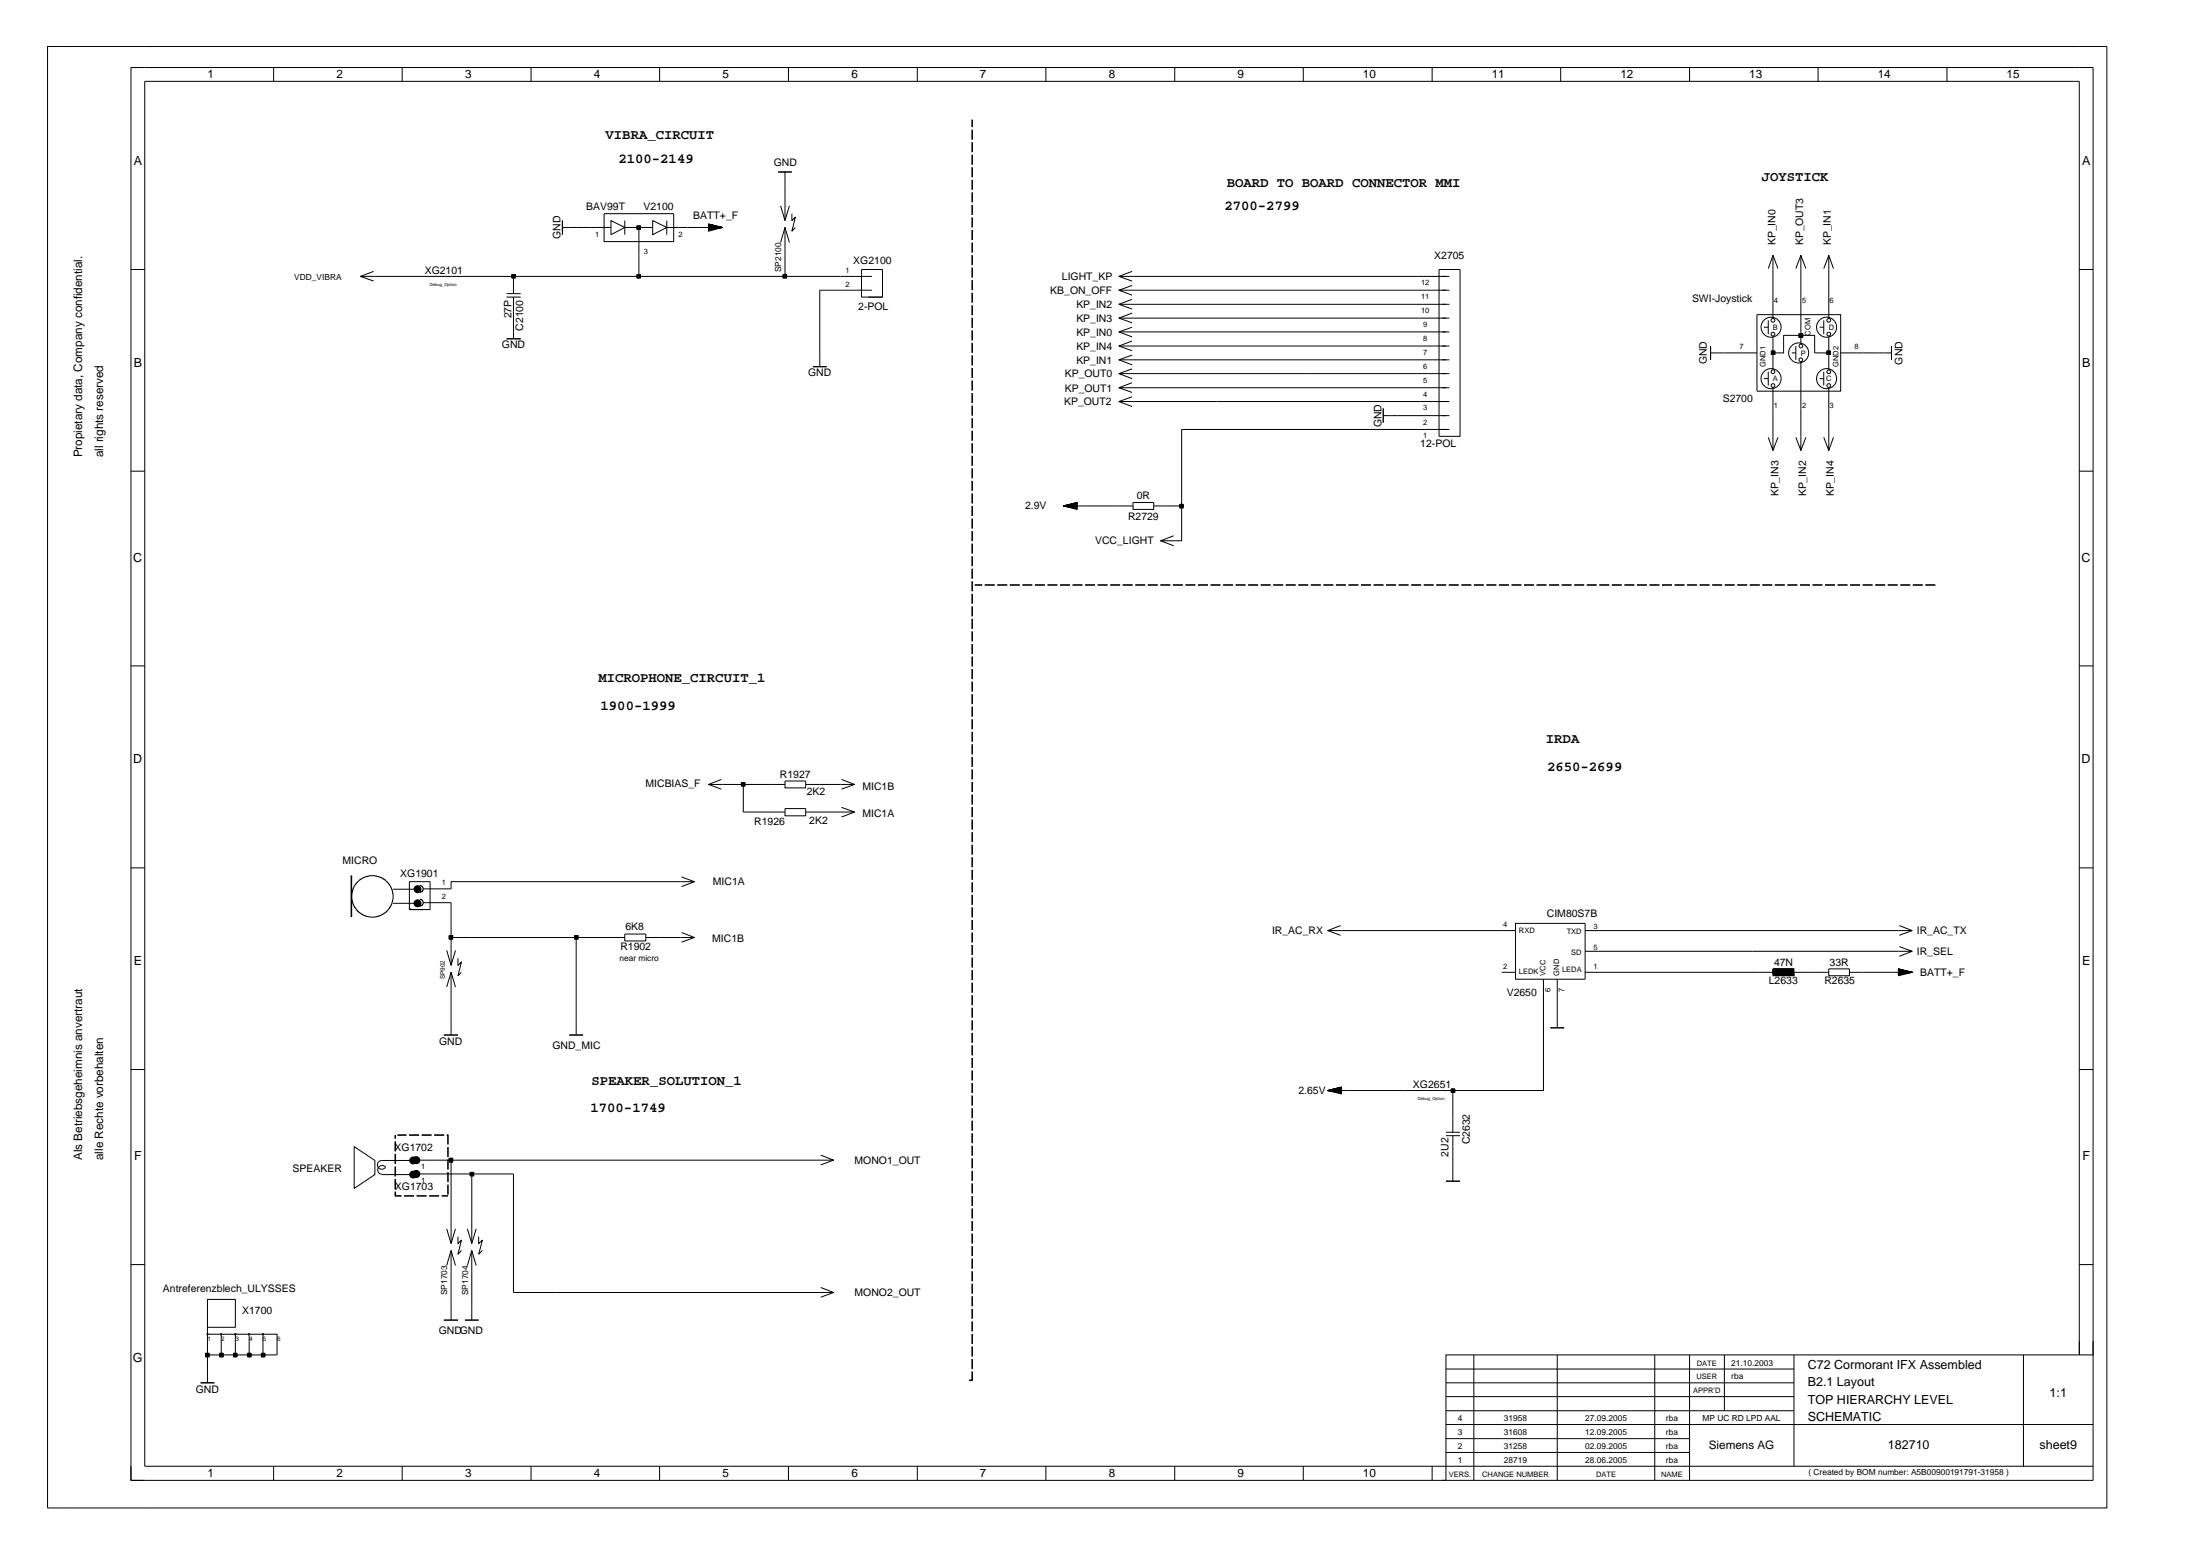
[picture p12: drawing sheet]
<svg xmlns="http://www.w3.org/2000/svg" width="594mm" height="420mm" viewBox="0 0 594 420" stroke-linecap="round" stroke-linejoin="round" font-family="sans-serif">
<g fill="none" stroke="#000" stroke-width=".27">
<path d="M12.8 12.6h556.1v394.5h-556.1zM73.9 18.2v3.8M108.6 18.2v3.8M143.4 18.2v3.8M178.1 18.2v3.8M212.9 18.2v3.8M247.7 18.2v3.8M282.4 18.2v3.8M317.2 18.2v3.8M351.9 18.2v3.8M386.7 18.2v3.8M421.4 18.2v3.8"/>
<path d="M456.2 18.2v3.8M491 18.2v3.8M525.8 18.2v3.8M151.9 59.5v3.9M163.1 57.7h18.8v7.5h-18.8zM165 59.5l3.7 1.9-3.7 2zM168.7 59.5v3.9M176.2 59.5l3.9 1.9-3.9 2zM180.1 59.5v3.9M210.1 46.4h3.7M210.8 55.6l1.2 3.9M212 46.4v13.1"/>
<path d="M213.2 55.6l-1.2 3.9M213.8 57.7v1.8l1-.9-1 3.8 1-1M35.4 72.8h3.7M97.3 74.6h138.1M100.9 73.3l-3.6 1.3 3.6 1.3M136.8 79.3h3.8M138.2 74.1h1v.9h-1zM138.7 74.6v4.7M151.9 61.4h13.1M168.7 61.4h7.5M172 61h.9v.9h-.9zM172 74.1h.9v.9h-.9z"/>
<path d="M172.5 61.4v13.2M191.3 60.5l3.7 .9-3.7 1v-1.9l3.7 .9-3.7-.7M191.3 60.9l3.7 .5-3.7-.3M191.3 61.2l3.7 .2h-14.9M191.3 61.7l3.7-.3-3.7 .4M191.3 62l3.7-.6-3.7 .8M210.8 65.5l1.2-4.1 1.2 4.1M211.5 74.1h.9v.9h-.9zM212 61.4v13.2M232.6 72.8h5.7v7.4h-5.7zM235.4 78.3h-14v20.7M305.7 77.1l-3.6 1.2"/>
<path d="M305.7 73.3l-3.6 1.3M388.6 72.8h5.7v45h-5.7zM391.4 78.3h-89.3l3.6 1.4M391.4 74.6h-89.3l3.6 1.3M477.5 72.5l1.3-3.6 1.3 3.6M478.8 68.9v17M484.9 72.5l1.4-3.6 1.4 3.6M486.3 68.9v23.9M492.5 72.5l1.3-3.6 1.3 3.6M493.8 68.9v17M561.5 72.8h3.7M136.8 91.5h3.8"/>
<path d="M136.8 80.2h3.8M138.7 80.2v11.3M219.5 99h3.7M234.5 80.2h3.8M302.1 89.6h89.3M302.1 85.9h89.3M302.1 97.1h89.3M302.1 82.2h89.3M302.1 93.4h89.3M305.7 88.3l-3.6 1.3 3.6 1.4M305.7 84.5l-3.6 1.4 3.6 1.3M305.7 95.9l-3.6 1.2 3.6 1.4"/>
<path d="M305.7 80.8l-3.6 1.4 3.6 1.2M305.7 92.1l-3.6 1.3 3.6 1.3M305.7 99.6l-3.6 1.3M461.9 95.3h12.5M461.9 93.4v3.7M474.4 84.9h22.6v20.7h-22.6zM476.3 88.3h1.2M477.5 86.5v3.7M478.3 94.8h1v.9h-1zM478.8 95.3h2.8v-4.8h8.4v4.8h3.8M478.8 90.8v9M483.8 95.3h1.1"/>
<path d="M484.9 93.4v3.7M485.8 90.1h1v.9h-1zM486.3 97.7v23.9l-1.4-3.5M491.4 88.3h1.1M492.5 86.5v3.7M493.3 94.8h1v.9h-1zM493.8 90.8v9M497 95.3h13.8M510.8 93.4v3.7M302.1 108.4h89.3M305.7 107.1l-3.6 1.3 3.6 1.4M305.7 103.3l-3.6 1.4"/>
<path d="M373.5 110.3v3.8M373.5 112.2h17.9M391.4 104.7h-89.3l3.6 1.2M391.4 100.9h-89.3l3.6 1.3M391.4 115.9h-72.3v20.7M476.3 102.2h1.2M477.5 100.4v3.7M478.8 104.7v16.9l-1.3-3.5M480.1 118.1l-1.3 3.5M487.7 118.1l-1.4 3.5M491.4 102.2h1.1M492.5 100.4v3.7"/>
<path d="M493.8 104.7v16.9l-1.3-3.5M495.1 118.1l-1.3 3.5M35.4 127.2h3.7M290.9 135.7l-3.7 .9 3.7 .9v-1.8l-3.7 .9 3.7-.8M290.9 136l-3.7 .6 3.7-.3M290.9 136.4l-3.7 .2h18.8M290.9 136.8l-3.7-.2 3.7 .4M290.9 137.2l-3.7-.6 3.7 .8M306 135.7h5.5v1.8h-5.5zM311.5 136.6h7.6M318.6 136.2h.9v.9h-.9zM319.1 136.6v9.4h-5.7l3.6 1.3"/>
<path d="M561.5 127.2h3.7M317 144.6l-3.6 1.4M35.4 179.8h3.7M561.5 179.8h3.7M191.3 211.8h20.7M194.8 210.4l-3.5 1.4 3.5 1.2M200.2 211.3h.9v.9h-.9zM200.7 211.8v7.4h11.3M212 210.8h5.6v1.9h-5.6zM212 218.3h5.6v1.9h-5.6zM217.6 211.8h13.2M227.2 218l3.6 1.2h-13.2"/>
<path d="M227.2 210.4l3.6 1.4-3.6 1.2M230.8 219.2l-3.6 1.4M35.4 234.3h3.7M110.5 238h5.6v7.6h-5.6zM113.3 239l.6 .2 .4 .5-.1 .8-.9 .4M184 239.4l3.5-1.4h-65.7v2h-7.5M184 236.8l3.5 1.2M561.5 234.3h3.7M106.1 240.1h7.6M106.1 243.9h7.6M113.3 242.8l.6 .1 .4 .5-.1 .8-.9 .4M114.3 243.7h7.5v16.9"/>
<path d="M120.6 256.6l1.2 4M121.3 252.6h.9v.9h-.9zM121.8 253.1h46.9M123 256.6l-1.2 4M123.7 258.7v1.9l.9-.9-.9 3.7 .9-.9M155.2 252.6h.9v.9h-.9zM155.6 253.1v26.3M168.7 252.2h5.7v1.8h-5.7zM174.4 253.1h13.1M184 251.7l3.5 1.4-3.5 1.3M358.5 251.2l3.5 1.3M362 249.9l-3.5 1.3h50.7"/>
<path d="M409.2 249.3h18.8v15.1h-18.8zM428 251.2h88.4M512.9 249.9l3.5 1.3-3.5 1.3M512.9 255.6l3.5 1.2h-88.4M516.4 256.8l-3.5 1.4M119.9 279.4h3.8M120.6 266.5l1.2-4 1.2 4M121.8 262.5v16.9M153.7 279.4h3.8M405.5 262.5h3.7M416.8 264.4v30h-24.5M418.6 277.5h3.8"/>
<path d="M420.5 264.4v13.1M428 262.5h65.8M478.8 261.6h5.6v1.8h-5.6zM478.8 263.3h5.6h-5.6M478.8 263h5.6h-5.6M478.8 263.3h5.6M478.8 261.6h5.6M478.8 261.7h5.6M478.8 261.9h5.6M478.8 262h5.6M478.8 262.2h5.6M478.8 262.4h5.6"/>
<path d="M478.8 262.7h5.6M478.8 262.9h5.6M478.8 263.1h5.6M478.8 263.2h5.6M484.4 261.8h-5.6h5.6M484.4 262.1h-5.6h5.6M484.4 262.3h-5.6h5.6M484.4 262.6h-5.6h5.6M484.4 262.8h-5.6h5.6M493.8 261.6h5.6v1.8h-5.6zM512.6 261.6l3.8 .9-3.8 .9v-1.8l3.8 .9-3.8-.8M512.6 261.9l3.8 .6-3.8-.4"/>
<path d="M512.6 262.3l3.8 .2h-17M512.6 262.7l3.8-.2-3.8 .3M512.6 263l3.8-.5-3.8 .8M35.4 288.7h3.7M362.3 293.5l-3.8 .9 3.8 .9v-1.8l-3.8 .9 3.8-.7M362.3 293.8l-3.8 .6 3.8-.3M362.3 294.2l-3.8 .2h33.8M362.3 294.6l-3.8-.2 3.8 .4M362.3 295l-3.8-.6 3.8 .8M391.9 294h.9v.9h-.9zM392.3 294.4v11.3M561.5 288.7h3.7"/>
<path d="M95.6 309.6l5.6 3.7v3.8l-5.6 3.7zM103.1 317.1h9.4M104.1 315.1a1.19 1.19 0 0 0-2 .2 1.19 1.19 0 0 0 1 1.7M112.1 313l.5-.1 .1 .5-.5 .1zM112.2 316.7l.4-.1 .1 .5-.5 .2-.1-.2zM112.4 316.9h26.3v32h86.4M112.5 313.3h-9.4a1.19 1.19 0 0 0-1.1 1.7 1.19 1.19 0 0 0 2.1 .1M121.3 312.7h.9v1h-.9zM121.8 313.2v22.5M127 316.5h.9v.9h-.9zM127.4 316.9v18.8M221.6 311.9l3.5 1.3h-112.7"/>
<path d="M225.1 313.2l-3.5 1.3M390.5 318.9h3.8M390.5 305.7h3.8M390.5 306.6h3.8M392.3 306.6v12.3M120.6 331.8l1.2 3.9M121.8 337.6v18.8M121.8 337.6l1.2 4.1M121.8 337.6l-1.2 4.1M123 331.8l-1.2 3.9M123.7 333.9v1.8l.9-.9-.9 3.8 .9-1M126.2 331.8l1.2 3.9"/>
<path d="M127.4 337.6l1.2 4.1M127.4 337.6l-1.2 4.1M127.4 337.6v18.8M128.6 331.8l-1.2 3.9M129.3 333.9v1.8l1-.9-1 3.8 1-1M35.4 341.4h3.7M56 350.8h7.6v7.5h-7.6zM56 358.3v15M119.9 356.4h3.8M125.5 356.4h3.8M221.6 347.6l3.5 1.3-3.5 1.3M561.5 341.4h3.7"/>
<path d="M54.2 373.3h3.7M55.5 365.4h.9v.9h-.9zM56 360.2h11.3M59.3 365.4h1v.9h-1zM59.7 360.2v5.6M63 365.4h1v.9h-1zM63.6 360.2v5.6M66.9 365.4h.9v.9h-.9zM67.3 360.2h7.5v5.6h-18.8M67.3 360.2v5.6M70.6 365.4h.9v.9h-.9zM71 360.2v5.6"/>
<path d="M390.5 377h93.9M390.5 373.3h93.9M390.5 369.6h93.9M398 365.8v33.9M420.5 365.8v33.9M446.8 365.8v33.9M456.2 365.8v33.9M465.6 365.8v15.1M484.4 365.8v30M546.4 365.8v30M561.5 365.8v-343.8h-522.4v373.8h526.1M565.2 365.8v-347.6h-529.8v381.5h3.7"/>
<path d="M35.4 395.8v3.9h3.7M39.1 399.7h526.1v-33.9h-174.7v33.9M73.9 395.8v3.9M108.6 395.8v3.9M143.4 395.8v3.9M178.1 395.8v3.9M212.9 395.8v3.9M247.7 395.8v3.9M282.4 395.8v3.9M317.2 395.8v3.9M351.9 395.8v3.9M386.7 395.8v3.9"/>
<path d="M390.5 392.1h65.7M390.5 388.4h65.7M390.5 384.6h174.7M390.5 380.9h93.9"/>
<circle cx="478.3" cy="88.3" r="2.71"/>
<circle cx="478.8" cy="86.5" r=".51"/>
<circle cx="478.8" cy="90.2" r=".51"/>
<circle cx="485.7" cy="95.3" r="2.71"/>
<circle cx="486.3" cy="97.1" r=".51"/>
<circle cx="486.3" cy="93.4" r=".51"/>
<circle cx="493.2" cy="88.3" r="2.71"/>
<circle cx="493.8" cy="86.5" r=".51"/>
<circle cx="493.8" cy="90.2" r=".51"/>
<circle cx="478.3" cy="102.2" r="2.71"/>
<circle cx="478.8" cy="104.1" r=".51"/>
<circle cx="478.8" cy="100.4" r=".51"/>
<circle cx="493.2" cy="102.2" r="2.71"/>
<circle cx="493.8" cy="104.1" r=".51"/>
<circle cx="493.8" cy="100.4" r=".51"/>
<circle cx="100.5" cy="242" r="5.6"/>
<circle cx="112.7" cy="243.9" r=".93"/>
<circle cx="112.7" cy="240.1" r=".93"/>
<circle cx="111.6" cy="317.1" r=".93"/>
<circle cx="111.6" cy="313.3" r=".93"/>
<circle cx="112.4" cy="316.9" r=".69"/>
<circle cx="112.4" cy="313.2" r=".69"/>
<circle cx="112.4" cy="313.2" r=".17"/>
<circle cx="112.4" cy="313.2" r=".94"/>
<circle cx="112.4" cy="316.9" r=".94"/>
<circle cx="112.5" cy="313.2" r=".51"/>
<circle cx="112.5" cy="316.9" r=".51"/>
<circle cx="56" cy="360.2" r=".17"/>
<circle cx="59.7" cy="360.2" r=".17"/>
<circle cx="63.6" cy="360.2" r=".17"/>
<circle cx="67.3" cy="360.2" r=".17"/>
<circle cx="71" cy="360.2" r=".17"/>
</g>
<g fill="#000">
<path d="M138.2 74.1h1v.9h-1zM172 61h.9v.9h-.9zM172 74.1h.9v.9h-.9zM211.5 74.1h.9v.9h-.9zM478.3 94.8h1v.9h-1zM485.8 90.1h1v.9h-1zM493.3 94.8h1v.9h-1zM318.6 136.2h.9v.9h-.9zM200.2 211.3h.9v.9h-.9zM121.3 252.6h.9v.9h-.9zM155.2 252.6h.9v.9h-.9zM391.9 294h.9v.9h-.9z"/>
<path d="M121.3 312.7h.9v1h-.9zM127 316.5h.9v.9h-.9zM55.5 365.4h.9v.9h-.9zM59.3 365.4h1v.9h-1zM63 365.4h1v.9h-1zM66.9 365.4h.9v.9h-.9zM70.6 365.4h.9v.9h-.9z"/>
<circle cx="112.7" cy="243.9" r=".93"/>
<circle cx="112.7" cy="240.1" r=".93"/>
<circle cx="111.6" cy="317.1" r=".93"/>
<circle cx="111.6" cy="313.3" r=".93"/>
</g>
<g fill="none" stroke="#000" stroke-width=".42">
<path d="M262.5 32.3v2M262.5 35v2.7M262.5 38.4v2.7M262.5 41.8v2.7M262.5 45.2v2.7M262.5 48.5v2.8M262.5 51.9v2.7M262.5 55.3v2.7M262.5 58.7v2.7M262.5 62.1v2.7M262.5 65.5v2.7M262.5 68.9v2.7"/>
<path d="M262.5 72.2v2.8M262.5 75.6v2.7M262.5 79v2.7M262.5 82.4v2.7M262.5 85.8v2.7M262.5 89.2v2.7M262.5 92.6v2.7M262.5 96v2.7M262.5 99.3v2.8M262.5 102.7v2.7M262.5 106.1v2.7M262.5 109.5v2.7"/>
<path d="M262.5 112.9v2.7M262.5 116.3v2.7M262.5 119.7v2.7M262.5 123v2.8M262.5 126.4v2.7M262.5 129.8v2.7M262.5 133.2v2.7M262.5 136.6v2.7M262.5 140v2.7M262.5 143.4v2.7M262.5 146.8v2.7M262.5 150.1v2.8"/>
<path d="M262.5 153.5v2.7M262.5 156.9v2.7M263.2 157.9h2M265.9 157.9h2.7M269.3 157.9h2.7M272.7 157.9h2.7M276.1 157.9h2.7M279.5 157.9h2.7M282.8 157.9h2.8M286.2 157.9h2.7M289.6 157.9h2.7M293 157.9h2.7"/>
<path d="M296.4 157.9h2.7M299.8 157.9h2.7M303.2 157.9h2.7M306.5 157.9h2.8M309.9 157.9h2.7M313.3 157.9h2.7M316.7 157.9h2.7M320.1 157.9h2.7M323.5 157.9h2.7M326.9 157.9h2.7M330.3 157.9h2.7M333.6 157.9h2.8"/>
<path d="M337 157.9h2.7M340.4 157.9h2.7M343.8 157.9h2.7M347.2 157.9h2.7M350.6 157.9h2.7M354 157.9h2.7M357.3 157.9h2.8M360.7 157.9h2.7M364.1 157.9h2.7M367.5 157.9h2.7M370.9 157.9h2.7M374.3 157.9h2.7"/>
<path d="M377.7 157.9h2.7M381.1 157.9h2.7M384.4 157.9h2.8M387.8 157.9h2.7M391.2 157.9h2.7M394.6 157.9h2.7M398 157.9h2.7M401.4 157.9h2.7M404.8 157.9h2.7M408.1 157.9h2.8M411.5 157.9h2.7M414.9 157.9h2.7"/>
<path d="M418.3 157.9h2.7M421.7 157.9h2.7M425.1 157.9h2.7M428.5 157.9h2.7M431.9 157.9h2.7M435.2 157.9h2.8M438.6 157.9h2.7M442 157.9h2.7M445.4 157.9h2.7M448.8 157.9h2.7M452.2 157.9h2.7M455.6 157.9h2.7"/>
<path d="M458.9 157.9h2.8M462.3 157.9h2.7M465.7 157.9h2.7M469.1 157.9h2.7M472.5 157.9h2.7M475.9 157.9h2.7M479.3 157.9h2.7M482.7 157.9h2.7M486 157.9h2.8M489.4 157.9h2.7M492.8 157.9h2.7M496.2 157.9h2.7"/>
<path d="M499.6 157.9h2.7M503 157.9h2.7M506.4 157.9h2.7M509.7 157.9h2.8M513.1 157.9h2.7M516.5 157.9h2.7M519.9 157.9h2.7M262.5 160.3v2.7M262.5 163.7v2.7M262.5 167.1v2.7M262.5 170.5v2.7M262.5 173.8v2.8"/>
<path d="M262.5 177.2v2.7M262.5 180.6v2.7M262.5 184v2.7M262.5 187.4v2.7M262.5 190.8v2.7M262.5 194.2v2.7M262.5 197.6v2.7M262.5 200.9v2.8M262.5 204.3v2.7M262.5 207.7v2.7M262.5 211.1v2.7M262.5 214.5v2.7"/>
<path d="M262.5 217.9v2.7M94.9 236.3v11.3M262.5 221.3v2.7M262.5 224.6v2.8M262.5 228v2.7M262.5 231.4v2.7M262.5 234.8v2.7M262.5 238.2v2.7M262.5 241.6v2.7M262.5 245v2.7M262.5 248.4v2.7M262.5 251.7v2.8"/>
<path d="M262.5 255.1v2.7M262.5 258.5v2.7M262.5 261.9v2.7M262.5 265.3v2.7M262.5 268.7v2.7M262.5 272.1v2.7M262.5 275.4v2.8M262.5 278.8v2.7M262.5 282.2v2.7M262.5 285.6v2.7M262.5 289v2.7M262.5 292.4v2.7"/>
<path d="M262.5 295.8v2.7M262.5 299.2v2.7M106.7 306.4v1.1M106.7 308.1v2.7M106.7 311.5v2.7M106.7 314.9v2.7M106.7 318.3v2.7M107.3 306.4h2.5M110.5 306.4h2.7M113.8 306.4h2.8M117.2 306.4h2.7M120.6 306.4h.4v2.6"/>
<path d="M121 309.7v2.7M121 313v2.8M121 316.4v2.7M121 319.8v2.7M262.5 302.5v2.8M262.5 305.9v2.7M262.5 309.3v2.7M262.5 312.7v2.7M262.5 316.1v2.7M262.5 319.5v2.7M106.7 321.7v1.2h1.7M109.1 322.9h2.7"/>
<path d="M112.5 322.9h2.7M115.9 322.9h2.7M119.3 322.9h1.7M262.5 322.9v2.7M262.5 326.2v2.8M262.5 329.6v2.7M262.5 333v2.7M262.5 336.4v2.7M262.5 339.8v2.7M262.5 343.2v2.7M262.5 346.6v2.7M262.5 350v2.7"/>
<path d="M262.5 353.3v2.8M262.5 356.7v2.7M262.5 370.3v2.3h-.8M262.5 360.1v2.7M262.5 363.5v2.7M262.5 366.9v2.7"/>
</g>
<g font-size="3.8">
<text x="163.5" y="37.5">VIBRA_CIRCUIT</text>
<text x="167" y="44.1">2100-2149</text>
<text x="331.3" y="50.5">BOARD TO BOARD CONNECTOR MMI</text>
<text x="475.7" y="48.8">JOYSTICK</text>
<text x="330.7" y="56.8">2700-2799</text>
<text x="161.6" y="184.2">MICROPHONE_CIRCUIT_1</text>
<text x="162.2" y="191.8">1900-1999</text>
<text x="417.5" y="200.6">IRDA</text>
<text x="417.8" y="208.1">2650-2699</text>
<text x="159.7" y="292.9">SPEAKER_SOLUTION_1</text>
<text x="159.5" y="300.2">1700-1749</text>
</g>
<g font-size="3.4">
<text x="36.1" y="44.6">A</text>
<text x="562.2" y="44.6">A</text>
<text x="36.1" y="99">B</text>
<text x="562.2" y="99">B</text>
<text x="36" y="151.7">C</text>
<text x="562.1" y="151.7">C</text>
<text x="36" y="206.1">D</text>
<text x="562.1" y="206.1">D</text>
<text x="36.1" y="260.6">E</text>
<text x="562.2" y="260.6">E</text>
<text x="36.2" y="313.2">F</text>
<text x="562.3" y="313.2">F</text>
<text x="35.9" y="367.7">G</text>
<text x="488.2" y="369.6">C72 Cormorant IFX Assembled</text>
<text x="488.2" y="374.3">B2.1 Layout</text>
<text x="553.5" y="377">1:1</text>
<text x="488.2" y="379">TOP HIERARCHY LEVEL</text>
<text x="488.2" y="383.7">SCHEMATIC</text>
<text x="509.8" y="391.2">182710</text>
<text x="550.7" y="391.2">sheet9</text>
</g>
<g font-size="3.2">
<text x="56.1" y="21">1</text>
<text x="90.9" y="21">2</text>
<text x="125.6" y="21">3</text>
<text x="160.4" y="21">4</text>
<text x="195.1" y="21">5</text>
<text x="229.9" y="21">6</text>
<text x="264.6" y="21">7</text>
<text x="299.4" y="21">8</text>
<text x="334.2" y="21">9</text>
<text x="368" y="21">10</text>
<text x="402.8" y="21">11</text>
<text x="437.6" y="21">12</text>
<text x="472.4" y="21">13</text>
<text x="507.1" y="21">14</text>
<text x="541.9" y="21">15</text>
<text x="22.2" y="123.5" transform="rotate(-90 22.2 123.5)">Propietary data, Company confidential.</text>
<text x="27.8" y="123.5" transform="rotate(-90 27.8 123.5)">all rights reserved</text>
<text x="22.2" y="313.2" transform="rotate(-90 22.2 313.2)">Als Betriebsgeheimnis anvertraut</text>
<text x="27.8" y="313.2" transform="rotate(-90 27.8 313.2)">alle Rechte vorbehalten</text>
<text x="461.4" y="391.2">Siemens AG</text>
<text x="56.1" y="398.7">1</text>
<text x="90.9" y="398.7">2</text>
<text x="125.6" y="398.7">3</text>
<text x="160.4" y="398.7">4</text>
<text x="195.1" y="398.7">5</text>
<text x="229.9" y="398.7">6</text>
<text x="264.6" y="398.7">7</text>
<text x="299.4" y="398.7">8</text>
<text x="334.2" y="398.7">9</text>
<text x="368" y="398.7">10</text>
</g>
<g font-size="2.8">
<text x="208.9" y="44.8">GND</text>
<text x="158.3" y="56.6">BAV99T</text>
<text x="173.8" y="56.6">V2100</text>
<text x="187.2" y="59.2">BATT+_F</text>
<text x="151.4" y="64.5" transform="rotate(-90 151.4 64.5)">GND</text>
<text x="230.4" y="71.3">XG2100</text>
<text x="387.3" y="69.9">X2705</text>
<text x="479.4" y="66.2" transform="rotate(-90 479.4 66.2)">KP_IN0</text>
<text x="486.9" y="66.2" transform="rotate(-90 486.9 66.2)">KP_OUT3</text>
<text x="494.4" y="66.2" transform="rotate(-90 494.4 66.2)">KP_IN1</text>
<text x="114.7" y="73.9">XG2101</text>
<text x="286.7" y="75.6">LIGHT_KP</text>
<text x="231.8" y="83.8">2-POL</text>
<text x="283.6" y="79.4">KB_ON_OFF</text>
<text x="290.7" y="83.1">KP_IN2</text>
<text x="456.9" y="81.6">SWI-Joystick</text>
<text x="138.1" y="86" transform="rotate(-90 138.1 86)">27P</text>
<text x="141.3" y="89.3" transform="rotate(-90 141.3 89.3)">C2100</text>
<text x="290.7" y="86.9">KP_IN3</text>
<text x="135.5" y="94">GND</text>
<text x="290.7" y="94.4">KP_IN4</text>
<text x="290.7" y="90.6">KP_IN0</text>
<text x="218.2" y="101.6">GND</text>
<text x="287.5" y="101.9">KP_OUT0</text>
<text x="290.7" y="98.2">KP_IN1</text>
<text x="460.9" y="98.3" transform="rotate(-90 460.9 98.3)">GND</text>
<text x="513.8" y="98.4" transform="rotate(-90 513.8 98.4)">GND</text>
<text x="287.5" y="105.7">KP_OUT1</text>
<text x="287.4" y="109.3">KP_OUT2</text>
<text x="465.2" y="108.4">S2700</text>
<text x="373.1" y="115.3" transform="rotate(-90 373.1 115.3)">GND</text>
<text x="383.5" y="120.8">12-POL</text>
<text x="276.8" y="137.5">2.9V</text>
<text x="307" y="134.8">0R</text>
<text x="480.2" y="134" transform="rotate(-90 480.2 134)">KP_IN3</text>
<text x="487.8" y="134" transform="rotate(-90 487.8 134)">KP_IN2</text>
<text x="495.2" y="134" transform="rotate(-90 495.2 134)">KP_IN4</text>
<text x="304.6" y="140.5">R2729</text>
<text x="295.7" y="146.9">VCC_LIGHT</text>
<text x="210.6" y="209.9">R1927</text>
<text x="174.3" y="212.4">MICBIAS_F</text>
<text x="217.9" y="214.8">2K2</text>
<text x="232.9" y="213.1">MIC1B</text>
<text x="232.9" y="220.7">MIC1A</text>
<text x="203.7" y="222.7">R1926</text>
<text x="218.5" y="222.4">2K2</text>
<text x="92.5" y="233.1">MICRO</text>
<text x="108.1" y="236.8">XG1901</text>
<text x="192.5" y="239">MIC1A</text>
<text x="168.9" y="251.2">6K8</text>
<text x="417.7" y="247.5">CIM80S7B</text>
<text x="167.5" y="256.4">R1902</text>
<text x="192.3" y="254.2">MIC1B</text>
<text x="343.5" y="252.2">IR_AC_RX</text>
<text x="517.6" y="252.3">IR_AC_TX</text>
<text x="517.6" y="257.9">IR_SEL</text>
<text x="479.1" y="260.7">47N</text>
<text x="494" y="260.7">33R</text>
<text x="518.5" y="263.6">BATT+_F</text>
<text x="406.9" y="268.9">V2650</text>
<text x="477.6" y="265.7">L2633</text>
<text x="492.6" y="265.7">R2635</text>
<text x="118.6" y="282.2">GND</text>
<text x="149.2" y="283.1">GND_MIC</text>
<text x="381.6" y="293.7">XG2651</text>
<text x="350.6" y="295.4">2.65V</text>
<text x="106.6" y="310.8">XG1702</text>
<text x="396.9" y="309" transform="rotate(-90 396.9 309)">C2632</text>
<text x="79" y="316.4">SPEAKER</text>
<text x="230.8" y="314.2">MONO1_OUT</text>
<text x="391.2" y="312.3" transform="rotate(-90 391.2 312.3)">2U2</text>
<text x="106.6" y="321.3">XG1703</text>
<text x="44" y="348.9">Antreferenzblech_ULYSSES</text>
<text x="230.8" y="350">MONO2_OUT</text>
<text x="65.4" y="354.9">X1700</text>
<text x="118.5" y="360.1">GNDGND</text>
<text x="52.9" y="376.1">GND</text>
</g>
<g font-size="2.3">
<text x="79.5" y="75.5">VDD_VIBRA</text>
<text x="211" y="73.5" transform="rotate(-90 211 73.5)">SP2100</text>
<text x="167.3" y="259.4">near micro</text>
<text x="120.8" y="349.6" transform="rotate(-90 120.8 349.6)">SP1703</text>
<text x="126.4" y="349.6" transform="rotate(-90 126.4 349.6)">SP1704</text>
<text x="467.5" y="368.7">21.10.2003</text>
<text x="467.5" y="372.4">rba</text>
<text x="393.6" y="383.7">4</text>
<text x="406.1" y="383.7">31958</text>
<text x="428.1" y="383.7">27.09.2005</text>
<text x="449.9" y="383.7">rba</text>
<text x="459.8" y="383.7">MP UC RD LPD AAL</text>
<text x="393.6" y="387.4">3</text>
<text x="406.1" y="387.4">31608</text>
<text x="428.1" y="387.4">12.09.2005</text>
<text x="449.9" y="387.4">rba</text>
<text x="393.6" y="394.9">1</text>
<text x="393.6" y="391.2">2</text>
<text x="406.1" y="391.2">31258</text>
<text x="406.1" y="394.9">28719</text>
<text x="428.1" y="394.9">28.06.2005</text>
<text x="428.1" y="391.2">02.09.2005</text>
<text x="449.9" y="391.2">rba</text>
<text x="449.9" y="394.9">rba</text>
<text x="488.4" y="398.2">( Created by BOM number: A5B00900191791-31958 )</text>
</g>
<g font-size="2">
<text x="160.7" y="63.9">1</text>
<text x="183.2" y="63.9">2</text>
<text x="173.8" y="68.6">3</text>
<text x="228.3" y="77.4">2</text>
<text x="228.3" y="73.7">1</text>
<text x="383.7" y="77">12</text>
<text x="383.7" y="80.8">11</text>
<text x="479" y="81.9">4</text>
<text x="486.7" y="81.9">5</text>
<text x="494" y="81.9">6</text>
<text x="383.7" y="84.6">10</text>
<text x="384.3" y="88.3">9</text>
<text x="478.8" y="89.1">B</text>
<text x="493.8" y="89.1">D</text>
<text x="384.3" y="92">8</text>
<text x="384.3" y="95.8">7</text>
<text x="469.7" y="94.2">7</text>
<text x="488.9" y="90.6" transform="rotate(-90 488.9 90.6)">COM</text>
<text x="500.8" y="94.2">8</text>
<text x="384.3" y="99.6">6</text>
<text x="476.7" y="99.1" transform="rotate(-90 476.7 99.1)">GND1</text>
<text x="486.3" y="96">P</text>
<text x="496.4" y="99.1" transform="rotate(-90 496.4 99.1)">GND2</text>
<text x="384.3" y="107.1">4</text>
<text x="384.3" y="103.4">5</text>
<text x="478.8" y="103">A</text>
<text x="493.1" y="103">C</text>
<text x="384.3" y="110.8">3</text>
<text x="479" y="110.1">1</text>
<text x="486.7" y="110.1">2</text>
<text x="494" y="110.1">3</text>
<text x="384.3" y="118.4">1</text>
<text x="384.3" y="114.6">2</text>
<text x="119.3" y="239">1</text>
<text x="119.3" y="242.8">2</text>
<text x="405.9" y="250.3">4</text>
<text x="410.2" y="251.8">RXD</text>
<text x="430.3" y="250.8">3</text>
<text x="423.1" y="252.2">TXD</text>
<text x="424.3" y="257.8">SD</text>
<text x="430.3" y="256.4">5</text>
<text x="405.9" y="261.6">2</text>
<text x="410.2" y="263">LEDK</text>
<text x="417.3" y="263.4" transform="rotate(-90 417.3 263.4)">VCC</text>
<text x="421.1" y="263.4" transform="rotate(-90 421.1 263.4)">GND</text>
<text x="421.8" y="262.5">LEDA</text>
<text x="430.3" y="261.6">1</text>
<text x="418.6" y="267.7" transform="rotate(-90 418.6 267.7)">6</text>
<text x="422.4" y="267.7" transform="rotate(-90 422.4 267.7)">7</text>
<text x="113.7" y="315.6">1</text>
<text x="113.7" y="319.4">1</text>
<text x="458.2" y="368.7">DATE</text>
<text x="457.2" y="376.1">APPR’D</text>
<text x="458.1" y="372.4">USER</text>
<text x="391.2" y="398.7">VERS.</text>
<text x="400.2" y="398.7">CHANGE NUMBER</text>
<text x="431" y="398.7">DATE</text>
<text x="448.6" y="398.7">NAME</text>
</g>
<g font-size="1.7">
<text x="110.5" y="245.6">-</text>
<text x="120.1" y="264.3" transform="rotate(-90 120.1 264.3)">SP902</text>
<text x="112.4" y="316.9">-</text>
<text x="112.4" y="313.2">-</text>
<text x="56" y="362.1">1</text>
<text x="59.7" y="362.1">2</text>
<text x="63.6" y="362.1">3</text>
<text x="67.3" y="362.1">4</text>
<text x="71" y="362.1">5</text>
<text x="74.8" y="362.1">6</text>
</g>
<g font-size="1.1">
<text x="116.1" y="77.2">Debug_Option</text>
<text x="382.8" y="296.9">Debug_Option</text>
</g>
</svg>
